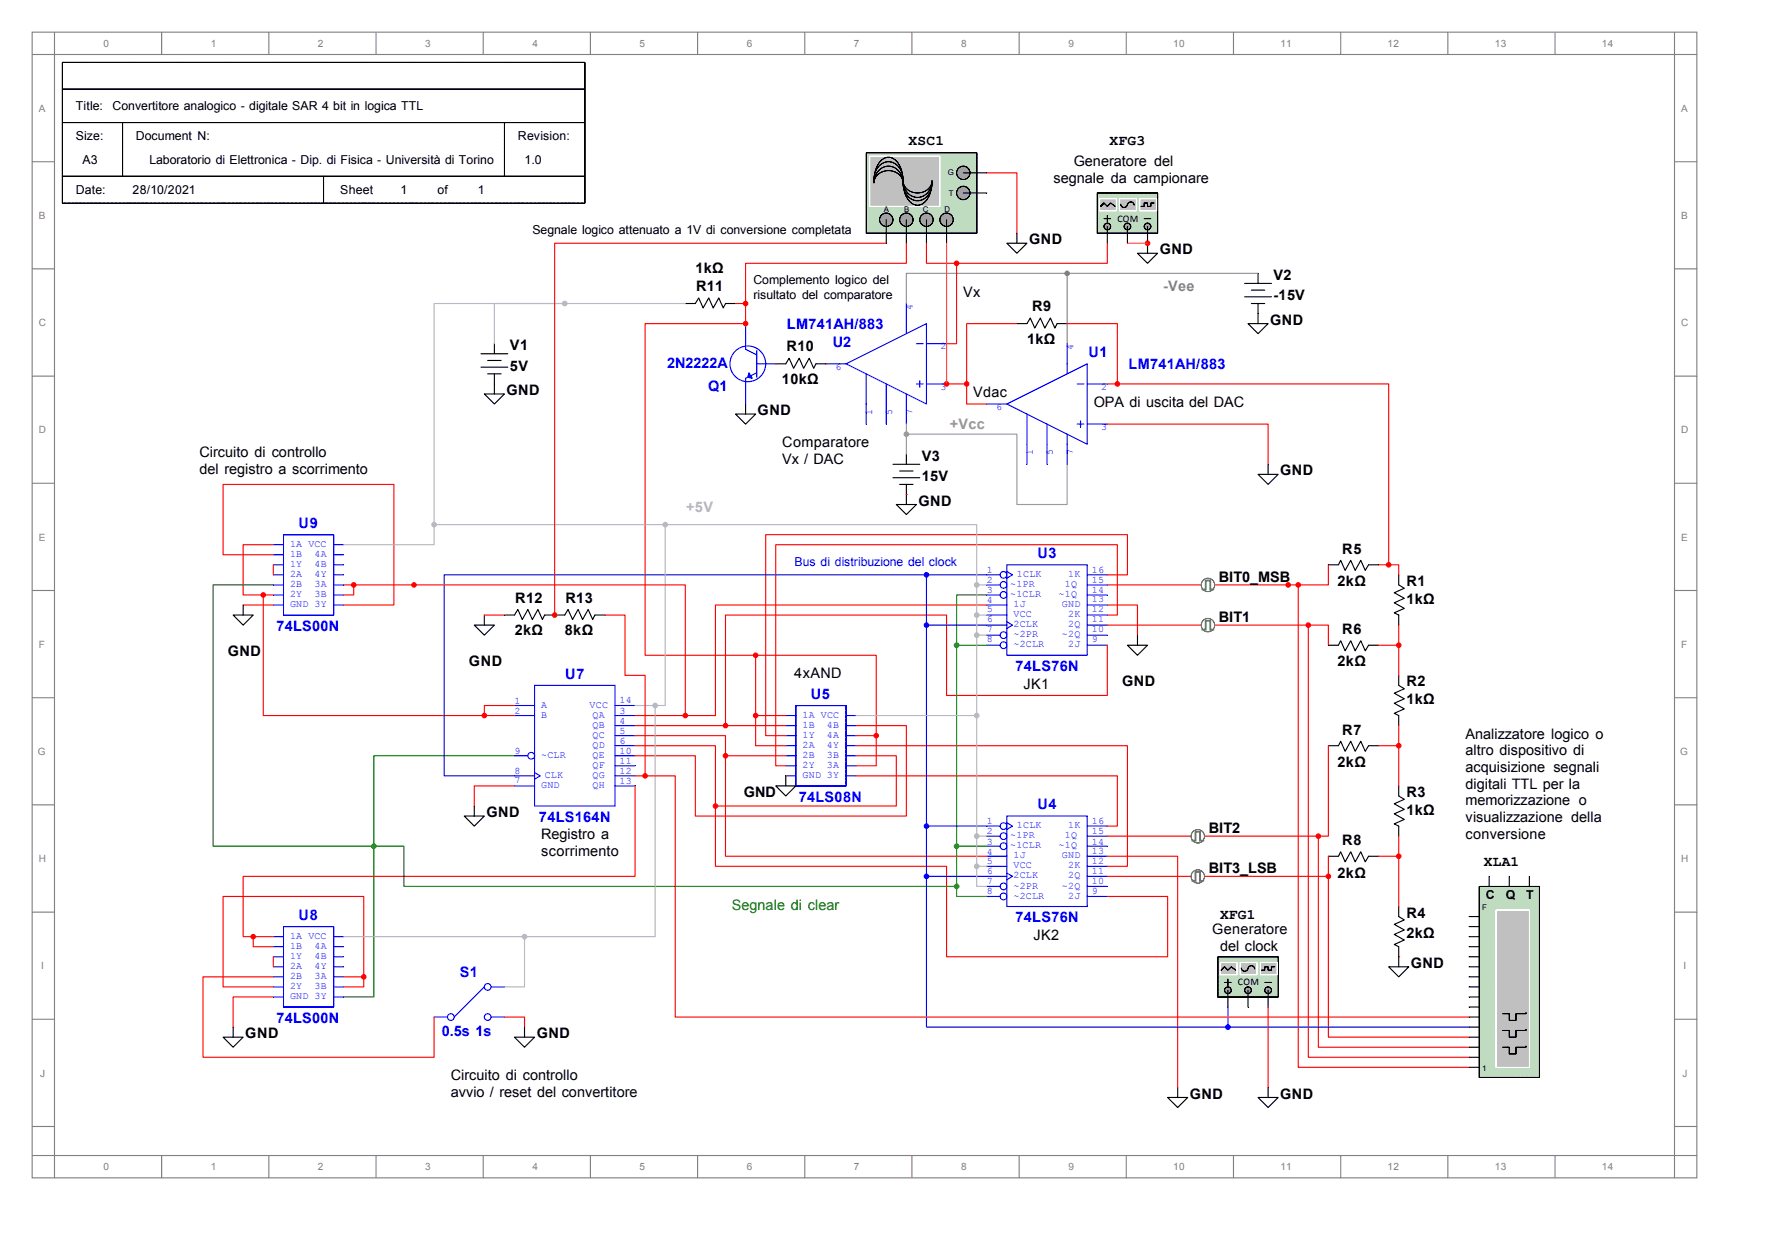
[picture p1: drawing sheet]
<svg xmlns="http://www.w3.org/2000/svg" width="420mm" height="297mm" viewBox="0 0 420 297" stroke-linecap="round" stroke-linejoin="round" font-family="sans-serif">
<g fill="none" stroke="#808080" stroke-width=".26">
<path d="M7.6 7.6h394.5v271.5h-394.5zM7.6 12.9h394.5M12.9 7.6v271.5M38.3 7.6v5.3M63.7 7.6v5.3M89.1 7.6v5.3M114.5 7.6v5.3M139.9 7.6v5.3M165.3 7.6v5.3M190.7 7.6v5.3M216.1 7.6v5.3M241.5 7.6v5.3"/>
<path d="M266.9 7.6v5.3M292.3 7.6v5.3M317.7 7.6v5.3M343.1 7.6v5.3M368.5 7.6v5.3M396.8 7.6v271.5M7.6 38.3h5.3M396.8 38.3h5.3M7.6 63.7h5.3M396.8 63.7h5.3M7.6 89.1h5.3M396.8 89.1h5.3"/>
<path d="M7.6 114.5h5.3M396.8 114.5h5.3M7.6 139.9h5.3M396.8 139.9h5.3M7.6 165.3h5.3M396.8 165.3h5.3M7.6 190.7h5.3M396.8 190.7h5.3M7.6 216.1h5.3M396.8 216.1h5.3M7.6 241.5h5.3M396.8 241.5h5.3"/>
<path d="M7.6 266.9h5.3M7.6 273.8h394.5M38.3 273.8v5.3M63.7 273.8v5.3M89.1 273.8v5.3M114.5 273.8v5.3M139.9 273.8v5.3M165.3 273.8v5.3M190.7 273.8v5.3M216.1 273.8v5.3M241.5 273.8v5.3M266.9 273.8v5.3"/>
<path d="M292.3 273.8v5.3M317.7 273.8v5.3M343.1 273.8v5.3M368.5 273.8v5.3M396.8 266.9h5.3"/>
</g>
<path d="M238.6 95.7l19-9.5v19zM243.3 98.1v7.1M252.9 86.2v2.4M255.2 91h1.6M256 99.7v1.6M248.1 100.5v4.7M252.9 102.9v2.3M255.2 100.5h1.6" fill="none" stroke="#00f" stroke-width=".26"/>
<path d="M257.6 100.5h4.8" fill="none" stroke="#00f" stroke-width=".26"/>
<path d="M257.6 91h4.8" fill="none" stroke="#00f" stroke-width=".26"/>
<path d="M252.9 81.4v4.8" fill="none" stroke="#00f" stroke-width=".26"/>
<path d="M252.9 105.2v4.8" fill="none" stroke="#00f" stroke-width=".26"/>
<path d="M233.8 95.7h4.8" fill="none" stroke="#00f" stroke-width=".26"/>
<path d="M248.1 105.2v4.8" fill="none" stroke="#00f" stroke-width=".26"/>
<path d="M214.8 76.7v2.4M200.5 86.2l19-9.5v19zM205.2 88.6v7.1M210 91v4.7M214.8 93.3v2.4M217.2 91h1.5M217.2 81.4h1.5M217.9 90.2v1.6M243.3 105.2v4.8" fill="none" stroke="#00f" stroke-width=".26"/>
<path d="M241 76.7h2.3l.8-1.4 1.1 2.4 1.3-2.4 1.1 2.4 1.3-2.4 1.1 2.4 .5-1h2.4M314.8 133.8h2.4l.5-1 1 2.3 1.4-2.3 1 2.3 1.3-2.3 1.1 2.3 .8-1.3h2.4M331.4 136.2v2.4l1.4 .8-2.4 1 2.4 1.4-2.4 1 2.4 1.3-2.4 1.1 1 .5v2.4M314.8 152.9h2.4l.5-1.1 1 2.4 1.4-2.4 1 2.4 1.3-2.4 1.1 2.4 .8-1.3h2.4M314.8 176.7h2.4l.5-1.1 1 2.4 1.4-2.4 1 2.4 1.3-2.4 1.1 2.4 .8-1.3h2.4M331.4 160v2.4l1.4 .8-2.4 1 2.4 1.4-2.4 1 2.4 1.3-2.4 1.1 1 .5v2.4M331.4 186.2v2.4l1.4 .8-2.4 1 2.4 1.4-2.4 1 2.4 1.3-2.4 1.1 1 .5v2.4M314.8 202.9h2.4l.5-1.1 1 2.4 1.4-2.4 1 2.4 1.3-2.4 1.1 2.4 .8-1.3h2.4M331.4 214.8v2.4l1.4 .7-2.4 1.1 2.4 1.3-2.4 1.1 2.4 1.3-2.4 1.1 1 .5v4.8M329.1 229.1h4.7l-2.4 2.3z" fill="none" stroke="#000" stroke-width=".26"/>
<path d="M331.4 226.7h.1" fill="none" stroke="#f00" stroke-width=".26"/>
<path d="M219.5 91h4.8" fill="none" stroke="#00f" stroke-width=".26"/>
<path d="M219.5 81.4h4.8" fill="none" stroke="#00f" stroke-width=".26"/>
<path d="M214.8 71.9v4.8" fill="none" stroke="#00f" stroke-width=".26"/>
<path d="M214.8 95.7v4.8" fill="none" stroke="#00f" stroke-width=".26"/>
<path d="M195.7 86.2h4.8" fill="none" stroke="#00f" stroke-width=".26"/>
<path d="M210 95.7v4.8" fill="none" stroke="#00f" stroke-width=".26"/>
<path d="M205.2 95.7v4.8" fill="none" stroke="#00f" stroke-width=".26"/>
<circle cx="229.1" cy="91" r=".53" fill="#f00"/>
<g fill="none" stroke="#f00" stroke-width=".26">
<path d="M195.7 86.2h.1M229.1 91v4.7h4.7"/>
<circle cx="229.1" cy="91" r=".53"/>
</g>
<path d="M162.4 71.9h2.4l.8-1.3 1 2.4 1.3-2.4 1.1 2.4 1.3-2.4 1.1 2.4 .5-1.1h2.4M183.8 86.2h2.4l.8-1.3 1.1 2.4 1.3-2.4 1 2.4 1.4-2.4 1 2.4 .5-1.1h2.4M298.1 112.4h4.8l-2.4 2.4zM300.5 110v2.4" fill="none" stroke="#000" stroke-width=".26"/>
<g fill="none" stroke="#00f" stroke-width=".26">
<path d="M176.7 81.4v1.4l2.6 1.3M179.3 83v6.4M179.3 88.3l-2.6 1.3v1.4"/>
<circle cx="177.2" cy="86.2" r="4.2"/>
</g>
<path d="M177.5 88.3l.8 1.3-1.1-.2z" fill="#00f"/>
<path d="M177.5 88.3l.8 1.3-1.1-.2zM179.3 86.2h2.1" fill="none" stroke="#00f" stroke-width=".26"/>
<path d="M176.7 76.7v4.7" fill="none" stroke="#00f" stroke-width=".26"/>
<path d="M181.4 86.2h2.4" fill="none" stroke="#00f" stroke-width=".26"/>
<path d="M176.7 91v4.7M238.6 133.8h19v21.4h-19z" fill="none" stroke="#00f" stroke-width=".26"/>
<path d="M183.8 86.2h.1" fill="none" stroke="#f00" stroke-width=".26"/>
<path d="M174.3 98.1h4.8l-2.4 2.4zM176.7 95.7v2.4" fill="none" stroke="#000" stroke-width=".26"/>
<path d="M233.8 143.3h4.8" fill="none" stroke="#00f" stroke-width=".26"/>
<path d="M257.6 138.6h4.8" fill="none" stroke="#00f" stroke-width=".26"/>
<path d="M257.6 141h4.8" fill="none" stroke="#00f" stroke-width=".26"/>
<path d="M257.6 136.2h4.8" fill="none" stroke="#00f" stroke-width=".26"/>
<g fill="none" stroke="#00f" stroke-width=".26">
<path d="M233.8 141h3.2"/>
<circle cx="237.8" cy="141" r=".79"/>
</g>
<g fill="none" stroke="#00f" stroke-width=".26">
<path d="M233.8 136.2h3.2M238.6 135.4l1.3 .8-1.3 .8"/>
<circle cx="237.8" cy="136.2" r=".79"/>
</g>
<g fill="none" stroke="#00f" stroke-width=".26">
<path d="M233.8 138.6h3.2"/>
<circle cx="237.8" cy="138.6" r=".79"/>
</g>
<path d="M233.8 145.7h4.8" fill="none" stroke="#00f" stroke-width=".26"/>
<path d="M233.8 148.1h4.8M238.6 147.3l1.3 .8-1.3 .8" fill="none" stroke="#00f" stroke-width=".26"/>
<g fill="none" stroke="#00f" stroke-width=".26">
<path d="M233.8 150.5h3.2"/>
<circle cx="237.8" cy="150.5" r=".79"/>
</g>
<g fill="none" stroke="#00f" stroke-width=".26">
<path d="M233.8 152.9h3.2"/>
<circle cx="237.8" cy="152.9" r=".79"/>
</g>
<path d="M257.6 143.3h4.8" fill="none" stroke="#00f" stroke-width=".26"/>
<path d="M257.6 145.7h4.8" fill="none" stroke="#00f" stroke-width=".26"/>
<path d="M257.6 148.1h4.8" fill="none" stroke="#00f" stroke-width=".26"/>
<path d="M257.6 150.5h4.8" fill="none" stroke="#00f" stroke-width=".26"/>
<path d="M257.6 152.9h4.8M238.6 193.3h19v21.5h-19z" fill="none" stroke="#00f" stroke-width=".26"/>
<path d="M233.8 202.9h4.8" fill="none" stroke="#00f" stroke-width=".26"/>
<path d="M257.6 198.1h4.8" fill="none" stroke="#00f" stroke-width=".26"/>
<path d="M257.6 200.5h4.8" fill="none" stroke="#00f" stroke-width=".26"/>
<path d="M257.6 195.7h4.8" fill="none" stroke="#00f" stroke-width=".26"/>
<g fill="none" stroke="#00f" stroke-width=".26">
<path d="M233.8 200.5h3.2"/>
<circle cx="237.8" cy="200.5" r=".79"/>
</g>
<g fill="none" stroke="#00f" stroke-width=".26">
<path d="M233.8 195.7h3.2M238.6 194.9l1.3 .8-1.3 .8"/>
<circle cx="237.8" cy="195.7" r=".79"/>
</g>
<g fill="none" stroke="#00f" stroke-width=".26">
<path d="M233.8 198.1h3.2"/>
<circle cx="237.8" cy="198.1" r=".79"/>
</g>
<path d="M233.8 205.2h4.8" fill="none" stroke="#00f" stroke-width=".26"/>
<path d="M233.8 207.6h4.8M238.6 206.8l1.3 .8-1.3 .8" fill="none" stroke="#00f" stroke-width=".26"/>
<g fill="none" stroke="#00f" stroke-width=".26">
<path d="M233.8 210h3.2"/>
<circle cx="237.8" cy="210" r=".79"/>
</g>
<g fill="none" stroke="#00f" stroke-width=".26">
<path d="M233.8 212.4h3.2"/>
<circle cx="237.8" cy="212.4" r=".79"/>
</g>
<path d="M257.6 202.9h4.8" fill="none" stroke="#00f" stroke-width=".26"/>
<path d="M257.6 205.2h4.8" fill="none" stroke="#00f" stroke-width=".26"/>
<path d="M257.6 207.6h4.8" fill="none" stroke="#00f" stroke-width=".26"/>
<path d="M257.6 210h4.8" fill="none" stroke="#00f" stroke-width=".26"/>
<path d="M257.6 212.4h4.8" fill="none" stroke="#00f" stroke-width=".26"/>
<path d="M188.6 167.2h11.9v19h-11.9z" fill="none" stroke="#00f" stroke-width=".24"/>
<path d="M186.2 169.5h2.4" fill="none" stroke="#00f" stroke-width=".26"/>
<path d="M186.2 171.9h2.4" fill="none" stroke="#00f" stroke-width=".26"/>
<path d="M186.2 174.3h2.4" fill="none" stroke="#00f" stroke-width=".26"/>
<path d="M186.2 176.7h2.4" fill="none" stroke="#00f" stroke-width=".26"/>
<path d="M186.2 179.1h2.4" fill="none" stroke="#00f" stroke-width=".26"/>
<path d="M186.2 181.4h2.4" fill="none" stroke="#00f" stroke-width=".26"/>
<path d="M186.2 183.8h2.4" fill="none" stroke="#00f" stroke-width=".26"/>
<path d="M200.5 183.8h2.4" fill="none" stroke="#00f" stroke-width=".26"/>
<path d="M200.5 181.4h2.4" fill="none" stroke="#00f" stroke-width=".26"/>
<path d="M200.5 179.1h2.4" fill="none" stroke="#00f" stroke-width=".26"/>
<path d="M200.5 176.7h2.4" fill="none" stroke="#00f" stroke-width=".26"/>
<path d="M200.5 174.3h2.4" fill="none" stroke="#00f" stroke-width=".26"/>
<path d="M200.5 171.9h2.4" fill="none" stroke="#00f" stroke-width=".26"/>
<path d="M126.7 162.4h19v28.6h-19zM200.5 169.5h2.4" fill="none" stroke="#00f" stroke-width=".26"/>
<path d="M145.7 169.5h4.8" fill="none" stroke="#00f" stroke-width=".26"/>
<path d="M145.7 171.9h4.8" fill="none" stroke="#00f" stroke-width=".26"/>
<path d="M145.7 174.3h4.8" fill="none" stroke="#00f" stroke-width=".26"/>
<path d="M145.7 176.7h4.8" fill="none" stroke="#00f" stroke-width=".26"/>
<path d="M121.9 167.2h4.8" fill="none" stroke="#00f" stroke-width=".26"/>
<path d="M121.9 169.5h4.8" fill="none" stroke="#00f" stroke-width=".26"/>
<g fill="none" stroke="#00f" stroke-width=".26">
<path d="M121.9 179.1h3.2"/>
<circle cx="125.9" cy="179.1" r=".79"/>
</g>
<path d="M121.9 183.8h4.8M126.7 183l1.3 .8-1.3 .8" fill="none" stroke="#00f" stroke-width=".26"/>
<path d="M145.7 179.1h4.8" fill="none" stroke="#00f" stroke-width=".26"/>
<path d="M145.7 181.4h4.8" fill="none" stroke="#00f" stroke-width=".26"/>
<path d="M145.7 183.8h4.8" fill="none" stroke="#00f" stroke-width=".26"/>
<path d="M145.7 186.2h4.8" fill="none" stroke="#00f" stroke-width=".26"/>
<path d="M121.9 186.2h4.8" fill="none" stroke="#00f" stroke-width=".26"/>
<path d="M145.7 167.2h4.8" fill="none" stroke="#00f" stroke-width=".26"/>
<path d="M67.2 219.5h11.9v19.1h-11.9z" fill="none" stroke="#00f" stroke-width=".24"/>
<path d="M64.8 221.9h2.3" fill="none" stroke="#00f" stroke-width=".26"/>
<path d="M64.8 224.3h2.3" fill="none" stroke="#00f" stroke-width=".26"/>
<path d="M64.8 226.7h2.3" fill="none" stroke="#00f" stroke-width=".26"/>
<path d="M64.8 229.1h2.3" fill="none" stroke="#00f" stroke-width=".26"/>
<path d="M64.8 231.4h2.3" fill="none" stroke="#00f" stroke-width=".26"/>
<path d="M64.8 233.8h2.3" fill="none" stroke="#00f" stroke-width=".26"/>
<path d="M64.8 236.2h2.3" fill="none" stroke="#00f" stroke-width=".26"/>
<path d="M79.1 236.2h2.3" fill="none" stroke="#00f" stroke-width=".26"/>
<path d="M79.1 233.8h2.3" fill="none" stroke="#00f" stroke-width=".26"/>
<path d="M79.1 231.4h2.3" fill="none" stroke="#00f" stroke-width=".26"/>
<path d="M79.1 229.1h2.3" fill="none" stroke="#00f" stroke-width=".26"/>
<path d="M79.1 226.7h2.3" fill="none" stroke="#00f" stroke-width=".26"/>
<path d="M79.1 224.3h2.3" fill="none" stroke="#00f" stroke-width=".26"/>
<path d="M79.1 221.9h2.3" fill="none" stroke="#00f" stroke-width=".26"/>
<path d="M67.2 126.7h11.9v19.1h-11.9z" fill="none" stroke="#00f" stroke-width=".24"/>
<path d="M64.8 129.1h2.3" fill="none" stroke="#00f" stroke-width=".26"/>
<path d="M64.8 131.4h2.3" fill="none" stroke="#00f" stroke-width=".26"/>
<path d="M64.8 133.8h2.3" fill="none" stroke="#00f" stroke-width=".26"/>
<path d="M64.8 136.2h2.3" fill="none" stroke="#00f" stroke-width=".26"/>
<path d="M64.8 138.6h2.3" fill="none" stroke="#00f" stroke-width=".26"/>
<path d="M64.8 141h2.3" fill="none" stroke="#00f" stroke-width=".26"/>
<path d="M64.8 143.3h2.3" fill="none" stroke="#00f" stroke-width=".26"/>
<path d="M79.1 143.3h2.3" fill="none" stroke="#00f" stroke-width=".26"/>
<path d="M79.1 141h2.3" fill="none" stroke="#00f" stroke-width=".26"/>
<path d="M79.1 138.6h2.3" fill="none" stroke="#00f" stroke-width=".26"/>
<path d="M79.1 136.2h2.3" fill="none" stroke="#00f" stroke-width=".26"/>
<path d="M79.1 133.8h2.3" fill="none" stroke="#00f" stroke-width=".26"/>
<path d="M79.1 131.4h2.3" fill="none" stroke="#00f" stroke-width=".26"/>
<path d="M79.1 129.1h2.3" fill="none" stroke="#00f" stroke-width=".26"/>
<path d="M64.8 133.8v2.4M121.9 186.2h-9.5v4.8M64.8 226.7v2.4" fill="none" stroke="#f00" stroke-width=".26"/>
<g fill="none" stroke="#000" stroke-width=".26">
<path d="M294.9 67.1h6.4M294.9 70.3h6.4M295.7 76.7h4.8l-2.4 2.4zM296.5 68.7h3.2M296.5 71.9h3.2M298.1 64.8v2.3M298.1 71.9v4.8M114 83.8h6.3M114 87h6.3M114.8 93.3h4.7l-2.4 2.4zM115.6 85.4h3.1M115.6 88.6h3.1"/>
<path d="M117.1 81.4v2.4M117.1 88.6v4.7M212.4 119.5h4.8l-2.4 2.4zM214.8 117.1v2.4M267.2 152.9h4.7l-2.4 2.3zM269.5 150.5v2.4M110 193.3h4.8l-2.4 2.4zM112.4 191v2.3M52.9 245.7h4.7l-2.4 2.4zM55.2 243.3v2.4M279.1 257.6v2.4M276.7 260h4.7l-2.3 2.4z"/>
</g>
<circle cx="252.9" cy="64.8" r=".53" fill="#878787"/>
<g fill="none" stroke="#878787" stroke-width=".26">
<path d="M252.9 64.8h-38.1v7.1M252.9 64.8v16.6M252.9 64.8h45.2"/>
<circle cx="252.9" cy="64.8" r=".53"/>
</g>
<path d="M271.9 57.6v2.4M269.5 60h4.8l-2.4 2.4z" fill="none" stroke="#000" stroke-width=".26"/>
<path d="M262.4 143.3h7.1v7.2" fill="none" stroke="#f00" stroke-width=".26"/>
<circle cx="331.4" cy="152.9" r=".53" fill="#f00"/>
<g fill="none" stroke="#f00" stroke-width=".26">
<path d="M326.7 152.9h4.7M331.4 148.1v11.9"/>
<circle cx="331.4" cy="152.9" r=".53"/>
</g>
<circle cx="331.4" cy="176.7" r=".53" fill="#f00"/>
<g fill="none" stroke="#f00" stroke-width=".26">
<path d="M326.7 176.7h4.7M331.4 171.9v14.3"/>
<circle cx="331.4" cy="176.7" r=".53"/>
</g>
<circle cx="331.4" cy="202.9" r=".53" fill="#f00"/>
<g fill="none" stroke="#f00" stroke-width=".26">
<path d="M331.4 198.1v16.7M326.7 202.9h4.7M64.8 236.2h-9.6v7.1"/>
<circle cx="331.4" cy="202.9" r=".53"/>
</g>
<circle cx="133.8" cy="71.9" r=".53" fill="#b4b4b4"/>
<g fill="none" stroke="#b4b4b4" stroke-width=".26">
<path d="M162.4 71.9h-45.3v9.5"/>
<circle cx="133.8" cy="71.9" r=".53"/>
</g>
<path d="M202.9 171.9h11.9v21.4h-50v-14.2h-14.3" fill="none" stroke="#f00" stroke-width=".26"/>
<circle cx="171.9" cy="171.9" r=".53" fill="#f00"/>
<g fill="none" stroke="#f00" stroke-width=".26">
<path d="M262.4 152.9v11.9h-38.1v-19.1h-52.4v26.2M150.5 171.9h35.7"/>
<circle cx="171.9" cy="171.9" r=".53"/>
</g>
<circle cx="171.9" cy="179.1" r=".53" fill="#f00"/>
<g fill="none" stroke="#f00" stroke-width=".26">
<path d="M150.5 174.3h21.4v4.8M171.9 179.1v23.8h61.9M171.9 179.1h14.3"/>
<circle cx="171.9" cy="179.1" r=".53"/>
</g>
<circle cx="169.5" cy="191" r=".53" fill="#f00"/>
<g fill="none" stroke="#f00" stroke-width=".26">
<path d="M150.5 176.7h19v14.3M202.9 179.1h9.5v11.9h-42.9M169.5 191v14.2h54.8v21.5h52.4v-14.3h-14.3"/>
<circle cx="169.5" cy="191" r=".53"/>
</g>
<circle cx="179.1" cy="169.5" r=".53" fill="#f00"/>
<g fill="none" stroke="#f00" stroke-width=".26">
<path d="M186.2 169.5h-7.1v7.2h7.1"/>
<circle cx="179.1" cy="169.5" r=".53"/>
</g>
<circle cx="207.6" cy="174.3" r=".53" fill="#f00"/>
<g fill="none" stroke="#f00" stroke-width=".26">
<path d="M202.9 174.3h4.7v7.1h-4.7"/>
<circle cx="207.6" cy="174.3" r=".53"/>
</g>
<circle cx="176.7" cy="76.7" r=".53" fill="#f00"/>
<circle cx="176.7" cy="76.7" r=".53" fill="none" stroke="#f00" stroke-width=".26"/>
<circle cx="179.1" cy="155.2" r=".53" fill="#f00"/>
<g fill="none" stroke="#f00" stroke-width=".26">
<path d="M176.7 76.7h-23.8v78.5h26.2M262.4 136.2h4.8v-9.5h-85.8v47.6h4.8M57.6 143.3h7.2M179.1 155.2h28.5v19.1M179.1 155.2v14.3M262.4 145.7h2.4v-16.6h-81v52.3h2.4M202.9 176.7h64.3v28.5h-4.8M186.2 183.8h.1M202.9 183.8h61.9v11.9h-2.4"/>
<circle cx="179.1" cy="155.2" r=".53"/>
</g>
<path d="M55.2 145.7h4.8l-2.4 2.4zM57.6 143.3v2.4M183.8 186.2h4.8l-2.4 2.4zM186.2 183.8v2.4" fill="none" stroke="#000" stroke-width=".26"/>
<circle cx="162.4" cy="169.5" r=".53" fill="#f00"/>
<g fill="none" stroke="#f00" stroke-width=".26">
<path d="M233.8 143.3h-64.3v26.2h-19"/>
<circle cx="162.4" cy="169.5" r=".53"/>
</g>
<circle cx="83.8" cy="138.6" r=".53" fill="#f00"/>
<g fill="none" stroke="#f00" stroke-width=".26">
<path d="M64.8 131.4h-11.9v-16.6h40.4v28.5h-11.9M81.4 138.6h2.4v2.4h-2.4"/>
<circle cx="83.8" cy="138.6" r=".53"/>
</g>
<circle cx="62.4" cy="141" r=".53" fill="#f00"/>
<g fill="none" stroke="#f00" stroke-width=".26">
<path d="M64.8 129.1h-7.2v11.9h7.2"/>
<circle cx="62.4" cy="141" r=".53"/>
</g>
<circle cx="114.8" cy="169.5" r=".53" fill="#f00"/>
<g fill="none" stroke="#f00" stroke-width=".26">
<path d="M62.4 141v28.5h52.4M114.8 169.5h7.1M121.9 167.2h-7.1v2.3"/>
<circle cx="114.8" cy="169.5" r=".53"/>
</g>
<circle cx="88.6" cy="200.5" r=".53" fill="#008000"/>
<g fill="none" stroke="#008000" stroke-width=".26">
<path d="M64.8 138.6h-14.3v61.9h38.1v35.7h-7.2"/>
<circle cx="88.6" cy="200.5" r=".53"/>
</g>
<circle cx="60" cy="221.9" r=".53" fill="#f00"/>
<g fill="none" stroke="#f00" stroke-width=".26">
<path d="M150.5 186.2v21.4h-92.9v14.3h2.4M60 221.9v2.4h4.8M60 221.9h4.8"/>
<circle cx="60" cy="221.9" r=".53"/>
</g>
<path d="M121.9 179.1h-33.3v21.4" fill="none" stroke="#008000" stroke-width=".26"/>
<circle cx="226.7" cy="210" r=".53" fill="#008000"/>
<g fill="none" stroke="#008000" stroke-width=".26">
<path d="M88.6 200.5h7.1v9.5h131v2.4h7.1"/>
<circle cx="226.7" cy="210" r=".53"/>
</g>
<circle cx="226.7" cy="152.9" r=".53" fill="#008000"/>
<g fill="none" stroke="#008000" stroke-width=".26">
<path d="M233.8 141h-7.1v11.9h7.1"/>
<circle cx="226.7" cy="152.9" r=".53"/>
</g>
<circle cx="226.7" cy="200.5" r=".53" fill="#008000"/>
<g fill="none" stroke="#008000" stroke-width=".26">
<path d="M226.7 152.9v57.1M226.7 200.5h7.1"/>
<circle cx="226.7" cy="200.5" r=".53"/>
</g>
<circle cx="86.2" cy="231.4" r=".53" fill="#f00"/>
<g fill="none" stroke="#f00" stroke-width=".26">
<path d="M81.4 231.4h4.8M86.2 231.4v-19h-33.3v21.4h11.9M86.2 231.4v2.4h-4.8"/>
<circle cx="86.2" cy="231.4" r=".53"/>
</g>
<circle cx="219.5" cy="136.2" r=".53" fill="#00f"/>
<g fill="none" stroke="#00f" stroke-width=".26">
<path d="M233.8 136.2h-128.6v47.6h16.7"/>
<circle cx="219.5" cy="136.2" r=".53"/>
</g>
<circle cx="219.5" cy="148.1" r=".53" fill="#00f"/>
<g fill="none" stroke="#00f" stroke-width=".26">
<path d="M219.5 136.2v11.9h14.3"/>
<circle cx="219.5" cy="148.1" r=".53"/>
</g>
<circle cx="219.5" cy="195.7" r=".53" fill="#00f"/>
<g fill="none" stroke="#00f" stroke-width=".26">
<path d="M219.5 148.1v47.6h14.3"/>
<circle cx="219.5" cy="195.7" r=".53"/>
</g>
<circle cx="102.9" cy="124.3" r=".53" fill="#b4b4b4"/>
<g fill="none" stroke="#b4b4b4" stroke-width=".26">
<path d="M133.8 71.9h-30.9v57.2h-21.5"/>
<circle cx="102.9" cy="124.3" r=".53"/>
</g>
<path d="M350.6 210.1h14.2v45.2h-14.2z" fill="#c0dcc0"/>
<path d="M350.5 210h14.3v45.3h-14.3z" fill="none" stroke="#000" stroke-width=".24"/>
<path d="M354.5 215.6h7.9v37.3h-7.9z" fill="#c0c0c0"/>
<path d="M354.5 215.6h7.9v37.3h-7.9z" fill="none" stroke="#fff" stroke-width=".24"/>
<path d="M361.6 239.9v.3h-2.4v1.6h-1.6v-1.6h-1.6M361.6 247.8v.3h-2.4v1.6h-1.6v-1.6h-1.6M361.6 243.9v.2h-2.4v1.6h-1.6v-1.6h-1.6" fill="none" stroke="#000" stroke-width=".24"/>
<g fill="none" stroke="#000" stroke-width=".26">
<path d="M348.1 219.5h2.4M348.1 217.2h2.4M352.9 207.6v2.4M357.6 207.6v2.4M362.4 207.6v2.4M348.1 238.6h2.4M348.1 236.2h2.4M348.1 233.8h2.4M348.1 231.4h2.4M348.1 229.1h2.4M348.1 226.7h2.4M348.1 224.3h2.4"/>
<path d="M348.1 221.9h2.4M348.1 252.9h2.4M348.1 250.5h2.4M348.1 248.1h2.4M348.1 245.7h2.4M348.1 243.3h2.4M348.1 241h2.4"/>
</g>
<path d="M262.4 202.9h16.7v54.7" fill="none" stroke="#f00" stroke-width=".26"/>
<circle cx="305.3" cy="138.6" r=".53" fill="#f00"/>
<g fill="none" stroke="#f00" stroke-width=".26">
<path d="M262.4 138.6h42.9"/>
<circle cx="305.3" cy="138.6" r=".53"/>
</g>
<circle cx="307.6" cy="138.6" r=".53" fill="#f00"/>
<g fill="none" stroke="#f00" stroke-width=".26">
<path d="M305.3 138.6h2.3M307.6 138.6v114.3h40.5M314.8 133.8v4.8h-7.2"/>
<circle cx="307.6" cy="138.6" r=".53"/>
</g>
<circle cx="310" cy="148.1" r=".53" fill="#f00"/>
<g fill="none" stroke="#f00" stroke-width=".26">
<path d="M262.4 148.1h47.6M310 148.1h4.8v4.8M310 148.1v102.4h38.1"/>
<circle cx="310" cy="148.1" r=".53"/>
</g>
<circle cx="312.4" cy="198.1" r=".53" fill="#f00"/>
<g fill="none" stroke="#f00" stroke-width=".26">
<path d="M314.8 176.7v21.4h-2.4M262.4 198.1h50M312.4 198.1v50h35.7"/>
<circle cx="312.4" cy="198.1" r=".53"/>
</g>
<circle cx="314.8" cy="207.6" r=".53" fill="#f00"/>
<g fill="none" stroke="#f00" stroke-width=".26">
<path d="M262.4 207.6h52.4M314.8 207.6v38.1h33.3M314.8 202.9v4.7"/>
<circle cx="314.8" cy="207.6" r=".53"/>
</g>
<circle cx="231.4" cy="145.7" r=".53" fill="#b4b4b4"/>
<g fill="none" stroke="#b4b4b4" stroke-width=".26">
<path d="M231.4 145.7h2.4"/>
<circle cx="231.4" cy="145.7" r=".53"/>
</g>
<circle cx="231.4" cy="169.5" r=".53" fill="#b4b4b4"/>
<g fill="none" stroke="#b4b4b4" stroke-width=".26">
<path d="M202.9 169.5h28.5"/>
<circle cx="231.4" cy="169.5" r=".53"/>
</g>
<circle cx="157.6" cy="124.3" r=".53" fill="#b4b4b4"/>
<g fill="none" stroke="#b4b4b4" stroke-width=".26">
<path d="M102.9 124.3h54.7"/>
<circle cx="157.6" cy="124.3" r=".53"/>
</g>
<circle cx="155.2" cy="167.2" r=".53" fill="#b4b4b4"/>
<g fill="none" stroke="#b4b4b4" stroke-width=".26">
<path d="M157.6 124.3v42.9h-7.1"/>
<circle cx="155.2" cy="167.2" r=".53"/>
</g>
<circle cx="219.5" cy="207.6" r=".53" fill="#00f"/>
<g fill="none" stroke="#00f" stroke-width=".26">
<path d="M219.5 195.7v11.9h14.3"/>
<circle cx="219.5" cy="207.6" r=".53"/>
</g>
<path d="M288.6 226.7h14.3v9.5h-14.3z" fill="#c0dcc0"/>
<path d="M288.6 226.7h14.3v9.5h-14.3z" fill="none" stroke="#000" stroke-width=".24"/>
<circle cx="291" cy="234.6" r=".79" fill="#a0a0a4"/>
<g fill="none" stroke="#000" stroke-width=".24">
<path d="M290.2 232.8h1.6"/>
<circle cx="291" cy="234.6" r=".79"/>
</g>
<path d="M291 234.6v1.6" fill="none" stroke="#000" stroke-width=".26"/>
<circle cx="295.7" cy="234.6" r=".79" fill="#a0a0a4"/>
<circle cx="295.7" cy="234.6" r=".79" fill="none" stroke="#000" stroke-width=".24"/>
<path d="M295.7 234.6v1.6" fill="none" stroke="#000" stroke-width=".26"/>
<circle cx="300.5" cy="234.6" r=".79" fill="#a0a0a4"/>
<g fill="none" stroke="#000" stroke-width=".24">
<path d="M291 232v1.6M299.7 232.8h1.6"/>
<circle cx="300.5" cy="234.6" r=".79"/>
</g>
<path d="M300.5 234.6v1.6" fill="none" stroke="#000" stroke-width=".26"/>
<path d="M289.2 228h3.9v2.9h-3.9z" fill="#c0c0c0"/>
<path d="M289.1 228h4v2.9h-4z" fill="none" stroke="#fff" stroke-width=".24"/>
<path d="M289.4 229.9l.8-.8-.8 .8 .8-.8 .8 .8 .8-.8 1 .8" fill="none" stroke="#000" stroke-width=".24"/>
<path d="M293.9 228h4v2.9h-4z" fill="#c0c0c0"/>
<path d="M293.9 228h4v2.9h-4z" fill="none" stroke="#fff" stroke-width=".24"/>
<path d="M294.1 229.3a.79 .79 0 0 0 .8 .8 .79 .79 0 0 0 .8-.8M295.7 229.6a.79 .79 0 0 1 .8-.8 .79 .79 0 0 1 .8 .8" fill="none" stroke="#000" stroke-width=".24"/>
<path d="M298.7 228h3.9v2.9h-3.9z" fill="#c0c0c0"/>
<path d="M298.7 228h3.9v2.9h-3.9z" fill="none" stroke="#fff" stroke-width=".24"/>
<path d="M302.1 229.1h-.8v.8h-.8v-.8h-.8v.8h-.8" fill="none" stroke="#000" stroke-width=".24"/>
<path d="M291 236.2v2.4M295.7 236.2v2.4M300.5 236.2v2.4M300.5 257.6v2.4M298.1 260h4.8l-2.4 2.4z" fill="none" stroke="#000" stroke-width=".26"/>
<path d="M300.5 238.6v19" fill="none" stroke="#f00" stroke-width=".26"/>
<circle cx="291" cy="243.3" r=".53" fill="#00f"/>
<g fill="none" stroke="#00f" stroke-width=".26">
<path d="M219.5 207.6v35.7h71.5v-4.7"/>
<circle cx="291" cy="243.3" r=".53"/>
</g>
<path d="M121.9 245.7h4.8l-2.4 2.4zM124.3 243.3v2.4" fill="none" stroke="#000" stroke-width=".26"/>
<path d="M262.4 100.5h38.1v9.5" fill="none" stroke="#f00" stroke-width=".26"/>
<circle cx="231.4" cy="205.2" r=".53" fill="#b4b4b4"/>
<g fill="none" stroke="#b4b4b4" stroke-width=".26">
<path d="M233.8 205.2h-2.4v4.8h2.4"/>
<circle cx="231.4" cy="205.2" r=".53"/>
</g>
<circle cx="231.4" cy="198.1" r=".53" fill="#b4b4b4"/>
<g fill="none" stroke="#b4b4b4" stroke-width=".26">
<path d="M231.4 169.5v35.7M231.4 198.1h2.4"/>
<circle cx="231.4" cy="198.1" r=".53"/>
</g>
<circle cx="231.4" cy="150.5" r=".53" fill="#b4b4b4"/>
<g fill="none" stroke="#b4b4b4" stroke-width=".26">
<path d="M231.4 145.7v23.8M231.4 150.5h2.4"/>
<circle cx="231.4" cy="150.5" r=".53"/>
</g>
<circle cx="231.4" cy="138.6" r=".53" fill="#b4b4b4"/>
<g fill="none" stroke="#b4b4b4" stroke-width=".26">
<path d="M157.6 124.3h73.8v14.3M231.4 138.6v7.1M231.4 138.6h2.4"/>
<circle cx="231.4" cy="138.6" r=".53"/>
</g>
<path d="M211.6 110h6.3M211.6 113.2h6.3M213.2 111.6h3.2M213.2 114.8h3.2M214.8 107.6v2.4M214.8 114.8v2.3" fill="none" stroke="#000" stroke-width=".26"/>
<path d="M214.8 117.1h.1" fill="none" stroke="#f00" stroke-width=".26"/>
<circle cx="214.8" cy="102.9" r=".53" fill="#969696"/>
<g fill="none" stroke="#969696" stroke-width=".26">
<path d="M214.8 102.9h26.2v16.6h11.9v-9.5M214.8 100.5v7.1"/>
<circle cx="214.8" cy="102.9" r=".53"/>
</g>
<path d="M241 76.7h-11.9v14.3" fill="none" stroke="#f00" stroke-width=".26"/>
<circle cx="329.1" cy="133.8" r=".53" fill="#f00"/>
<g fill="none" stroke="#f00" stroke-width=".26">
<path d="M326.7 133.8h4.7v2.4"/>
<circle cx="329.1" cy="133.8" r=".53"/>
</g>
<path d="M260.1 45.8h14.2v9.4h-14.2z" fill="#c0dcc0"/>
<path d="M260 45.7h14.3v9.5h-14.3z" fill="none" stroke="#000" stroke-width=".24"/>
<circle cx="262.4" cy="53.7" r=".79" fill="#a0a0a4"/>
<g fill="none" stroke="#000" stroke-width=".24">
<path d="M261.6 51.8h1.6"/>
<circle cx="262.4" cy="53.7" r=".79"/>
</g>
<path d="M262.4 53.7v1.5" fill="none" stroke="#000" stroke-width=".26"/>
<circle cx="267.2" cy="53.7" r=".79" fill="#a0a0a4"/>
<circle cx="267.2" cy="53.7" r=".79" fill="none" stroke="#000" stroke-width=".24"/>
<path d="M267.2 53.7v1.5" fill="none" stroke="#000" stroke-width=".26"/>
<circle cx="271.9" cy="53.7" r=".79" fill="#a0a0a4"/>
<g fill="none" stroke="#000" stroke-width=".24">
<path d="M262.4 51v1.6M271.1 51.8h1.6"/>
<circle cx="271.9" cy="53.7" r=".79"/>
</g>
<path d="M271.9 53.7v1.5" fill="none" stroke="#000" stroke-width=".26"/>
<path d="M260.6 47.1h3.9v2.9h-3.9z" fill="#c0c0c0"/>
<path d="M260.6 47.1h3.9v2.9h-3.9z" fill="none" stroke="#fff" stroke-width=".24"/>
<path d="M260.8 48.9l.8-.8-.8 .8 .8-.8 .8 .8 .8-.8 1 .8" fill="none" stroke="#000" stroke-width=".24"/>
<path d="M265.3 47.1h4v2.9h-4z" fill="#c0c0c0"/>
<path d="M265.3 47.1h4v2.9h-4z" fill="none" stroke="#fff" stroke-width=".24"/>
<path d="M265.6 48.4a.79 .79 0 0 0 .8 .8 .79 .79 0 0 0 .8-.8M267.2 48.6a.79 .79 0 0 1 .7-.8 .79 .79 0 0 1 .8 .8" fill="none" stroke="#000" stroke-width=".24"/>
<path d="M270.1 47.1h4v2.9h-4z" fill="#c0c0c0"/>
<path d="M270.1 47.1h4v2.9h-4z" fill="none" stroke="#fff" stroke-width=".24"/>
<path d="M273.5 48.1h-.8v.8h-.8v-.8h-.8v.8h-.8" fill="none" stroke="#000" stroke-width=".24"/>
<path d="M262.4 55.2v2.4M267.2 55.2v2.4M271.9 55.2v2.4" fill="none" stroke="#000" stroke-width=".26"/>
<circle cx="271.9" cy="57.6" r=".53" fill="#f00"/>
<circle cx="271.9" cy="57.6" r=".53" fill="none" stroke="#f00" stroke-width=".26"/>
<path d="M267.2 57.6h4.7" fill="none" stroke="#ff7d00" stroke-width=".26"/>
<path d="M114.8 233.8l-7.2 7.2" fill="none" stroke="#00f" stroke-width=".26"/>
<g fill="none" stroke="#00f" stroke-width=".26">
<path d="M116.4 241h3.1"/>
<circle cx="115.6" cy="241" r=".79"/>
</g>
<g fill="none" stroke="#00f" stroke-width=".26">
<path d="M116.4 233.8h3.1"/>
<circle cx="115.6" cy="233.8" r=".79"/>
</g>
<g fill="none" stroke="#00f" stroke-width=".26">
<path d="M102.9 241h3.1"/>
<circle cx="106.8" cy="241" r=".79"/>
</g>
<path d="M64.8 231.4h-16.7v19.1h54.8v-9.5M119.5 241h4.8v2.3" fill="none" stroke="#f00" stroke-width=".26"/>
<circle cx="124.3" cy="221.9" r=".53" fill="#b4b4b4"/>
<g fill="none" stroke="#b4b4b4" stroke-width=".26">
<path d="M155.2 167.2v54.7h-30.9M81.4 221.9h42.9M124.3 221.9v11.9h-4.8"/>
<circle cx="124.3" cy="221.9" r=".53"/>
</g>
<path d="M291 243.3h57.1" fill="none" stroke="#00f" stroke-width=".26"/>
<path d="M205.3 36.2h26.2v19h-26.2z" fill="#c0dcc0"/>
<path d="M205.3 36.2h26.2v19h-26.2z" fill="none" stroke="#000" stroke-width=".24"/>
<circle cx="210" cy="52.1" r="1.59" fill="#a0a0a4"/>
<circle cx="210" cy="52.1" r="1.59" fill="none" stroke="#000" stroke-width=".24"/>
<path d="M210 52.1v3.1" fill="none" stroke="#000" stroke-width=".26"/>
<circle cx="214.8" cy="52.1" r="1.59" fill="#a0a0a4"/>
<circle cx="214.8" cy="52.1" r="1.59" fill="none" stroke="#000" stroke-width=".24"/>
<path d="M214.8 52.1v3.1" fill="none" stroke="#000" stroke-width=".26"/>
<circle cx="228.3" cy="41" r="1.59" fill="#a0a0a4"/>
<circle cx="228.3" cy="41" r="1.59" fill="none" stroke="#000" stroke-width=".24"/>
<path d="M228.3 41h3.1" fill="none" stroke="#000" stroke-width=".26"/>
<circle cx="228.3" cy="45.7" r="1.59" fill="#a0a0a4"/>
<circle cx="228.3" cy="45.7" r="1.59" fill="none" stroke="#000" stroke-width=".24"/>
<path d="M228.3 45.7h3.1" fill="none" stroke="#000" stroke-width=".26"/>
<path d="M206.1 37h16.6v11.9h-16.6z" fill="#c0c0c0"/>
<path d="M206.1 37h16.6v11.9h-16.6z" fill="none" stroke="#fff" stroke-width=".24"/>
<path d="M207.1 42.8a5.5 5.5 0 0 1 2.8-5.5 2.88 2.88 0 0 1 3.3 1.9 7.8 7.8 0 0 1 .8 3.6" fill="none" stroke="#000" stroke-width=".24"/>
<circle cx="219.5" cy="52.1" r="1.59" fill="#a0a0a4"/>
<circle cx="219.5" cy="52.1" r="1.59" fill="none" stroke="#000" stroke-width=".24"/>
<path d="M219.5 52.1v3.1" fill="none" stroke="#000" stroke-width=".26"/>
<circle cx="224.3" cy="52.1" r="1.59" fill="#a0a0a4"/>
<g fill="none" stroke="#000" stroke-width=".24">
<path d="M207.1 42.5a3.8 3.8 0 0 1 4.1-4.1 4.1 4.1 0 0 1 2.8 4.1M208.1 40.5a3.3 3.3 0 0 1 3.6-.9 3.3 3.3 0 0 1 2.2 2.9l.1 .8a3.6 3.6 0 0 0-2.6-2.8 3.6 3.6 0 0 0-3.7 1.2l-.5 1-.1 .6a4.3 4.3 0 0 1 1-2.8zM214 43.1a5.5 5.5 0 0 0 2.8 5.4 2.88 2.88 0 0 0 3.2-1.8 7.8 7.8 0 0 0 .9-3.6M214 43.3a3.8 3.8 0 0 0 4.1 4.2 4.1 4.1 0 0 0 2.8-4.2M214 42.8a3.6 3.6 0 0 0 2.6 2.9 3.6 3.6 0 0 0 3.7-1.3l.5-1 .1-.6a3.5 3.5 0 0 1-1.7 3.4 3.5 3.5 0 0 1-3.7-.1 4.1 4.1 0 0 1-1.5-3.3z"/>
<circle cx="224.3" cy="52.1" r="1.59"/>
</g>
<path d="M210 55.2v2.4M214.8 55.2v2.4M219.5 55.2v2.4M224.3 52.1v5.5M231.4 41h2.4M231.4 45.7h2.4M112.4 148.1h4.7l-2.3 2.4zM114.8 145.7v2.4M119.5 145.7h2.4l.8-1.3 1.1 2.4 1.3-2.4 1 2.4 1.4-2.4 1 2.4 .6-1.1M129.1 145.7h4.7l.8-1.3 1.1 2.4 1.3-2.4 1 2.4 1.4-2.4 1 2.4 .6-1.1h2.3" fill="none" stroke="#000" stroke-width=".26"/>
<path d="M114.8 145.7h4.7" fill="none" stroke="#f00" stroke-width=".26"/>
<circle cx="131.4" cy="145.7" r=".53" fill="#f00"/>
<g fill="none" stroke="#f00" stroke-width=".26">
<path d="M210 57.6h-78.6v88.1"/>
<circle cx="131.4" cy="145.7" r=".53"/>
</g>
<circle cx="176.7" cy="71.9" r=".53" fill="#f00"/>
<g fill="none" stroke="#f00" stroke-width=".26">
<path d="M214.8 57.6v4.8h-38.1v9.5M174.3 71.9h2.4M176.7 71.9v4.8"/>
<circle cx="176.7" cy="71.9" r=".53"/>
</g>
<circle cx="226.7" cy="62.4" r=".53" fill="#f00"/>
<g fill="none" stroke="#f00" stroke-width=".26">
<path d="M219.5 57.6v4.8h7.2M262.4 57.6v4.8h-35.7M226.7 62.4v19h-2.4"/>
<circle cx="226.7" cy="62.4" r=".53"/>
</g>
<path d="M238.6 57.6h4.7l-2.3 2.4zM241 55.2v2.4" fill="none" stroke="#000" stroke-width=".26"/>
<circle cx="98.1" cy="138.6" r=".53" fill="#f00"/>
<g fill="none" stroke="#f00" stroke-width=".26">
<path d="M233.8 41h7.2v14.2M83.8 138.6h78.6v30.9"/>
<circle cx="98.1" cy="138.6" r=".53"/>
</g>
<circle cx="224.3" cy="91" r=".53" fill="#f00"/>
<g fill="none" stroke="#f00" stroke-width=".26">
<path d="M224.3 91h.1M224.3 91h4.8"/>
<circle cx="224.3" cy="91" r=".53"/>
</g>
<path d="M224.3 57.6v33.4" fill="none" stroke="#ff7d00" stroke-width=".26"/>
<circle cx="264.8" cy="91" r=".53" fill="#f00"/>
<g fill="none" stroke="#f00" stroke-width=".26">
<path d="M252.9 76.7h11.9v14.3M262.4 91h2.4M264.8 91h64.3v42.8"/>
<circle cx="264.8" cy="91" r=".53"/>
</g>
<circle cx="152.9" cy="183.8" r=".53" fill="#f00"/>
<g fill="none" stroke="#f00" stroke-width=".26">
<path d="M143.3 145.7h4.8v14.3h4.8v23.8M150.5 183.8h2.4M152.9 183.8h7.1v57.2h188.1"/>
<circle cx="152.9" cy="183.8" r=".53"/>
</g>
<path d="M14.8 14.8h123.8v33.3h-123.8zM14.8 29h123.8M14.8 21.1h123.8M29 29v12.7M119.5 29v12.7M14.8 41.7h123.8M76.7 41.7v6.4" fill="none" stroke="#000" stroke-width=".24"/>
<circle cx="286.2" cy="138.6" r="1.6" fill="#fff"/>
<circle cx="286.2" cy="138.6" r="1.6" fill="none" stroke="#698f63" stroke-width=".24"/>
<path d="M284.9 139.7h.8v-2.2h1.1v2.2h.7" fill="none" stroke="#698f63" stroke-width=".47"/>
<circle cx="286.2" cy="148.1" r="1.6" fill="#fff"/>
<circle cx="286.2" cy="148.1" r="1.6" fill="none" stroke="#698f63" stroke-width=".24"/>
<path d="M284.9 149.2h.8v-2.1h1.1v2.1h.7" fill="none" stroke="#698f63" stroke-width=".47"/>
<circle cx="283.8" cy="198.1" r="1.59" fill="#fff"/>
<circle cx="283.8" cy="198.1" r="1.59" fill="none" stroke="#698f63" stroke-width=".24"/>
<path d="M282.5 199.2h.8v-2.1h1.1v2.1h.8" fill="none" stroke="#698f63" stroke-width=".47"/>
<circle cx="283.8" cy="207.7" r="1.59" fill="#fff"/>
<circle cx="283.8" cy="207.7" r="1.59" fill="none" stroke="#698f63" stroke-width=".24"/>
<path d="M282.5 208.7h.8v-2.1h1.1v2.1h.8" fill="none" stroke="#698f63" stroke-width=".47"/>
<g font-size="3.4">
<text x="215.3" y="34.3">XSC1</text>
<text x="262.9" y="34.3">XFG3</text>
<text x="254.4" y="39.3">Generatore del</text>
<text x="249.6" y="43.3">segnale da campionare</text>
<text x="243.8" y="57.9">GND</text>
<text x="164.8" y="64.8">1kΩ</text>
<text x="274.8" y="60.3">GND</text>
<text x="164.9" y="69">R11</text>
<text x="228.2" y="70.3">Vx</text>
<text x="301.8" y="66.3">V2</text>
<text x="301.8" y="71.1">-15V</text>
<text x="244.6" y="73.7">R9</text>
<text x="301" y="76.9">GND</text>
<text x="120.8" y="83">V1</text>
<text x="186.4" y="83.3">R10</text>
<text x="243.4" y="81.4">1kΩ</text>
<text x="120.8" y="87.8">5V</text>
<text x="120" y="93.6">GND</text>
<text x="185.3" y="91">10kΩ</text>
<text x="230.6" y="94.1">Vdac</text>
<text x="179.5" y="98.4">GND</text>
<text x="259.2" y="96.5">OPA di uscita del DAC</text>
<text x="185.4" y="106">Comparatore</text>
<text x="47.2" y="108.4">Circuito di controllo</text>
<text x="47.2" y="112.3">del registro a scorrimento</text>
<text x="185.4" y="109.9">Vx / DAC</text>
<text x="218.4" y="109.2">V3</text>
<text x="218.4" y="114">15V</text>
<text x="303.4" y="112.6">GND</text>
<text x="217.6" y="119.8">GND</text>
<text x="318.1" y="131.2">R5</text>
<text x="288.8" y="137.8">BIT0_MSB</text>
<text x="122.1" y="142.8">R12</text>
<text x="134" y="142.8">R13</text>
<text x="316.9" y="138.9">2kΩ</text>
<text x="333.2" y="138.9">R1</text>
<text x="333.2" y="143.1">1kΩ</text>
<text x="288.8" y="147.3">BIT1</text>
<text x="54" y="155.5">GND</text>
<text x="122" y="150.5">2kΩ</text>
<text x="133.9" y="150.5">8kΩ</text>
<text x="318.1" y="150.2">R6</text>
<text x="111.1" y="157.9">GND</text>
<text x="188.2" y="160.7">4xAND</text>
<text x="316.9" y="157.9">2kΩ</text>
<text x="242.5" y="163.2">JK1</text>
<text x="265.9" y="162.6">GND</text>
<text x="333.2" y="162.6">R2</text>
<text x="333.2" y="166.9">1kΩ</text>
<text x="318.1" y="174">R7</text>
<text x="347.3" y="175">Analizzatore logico o</text>
<text x="347.3" y="179">altro dispositivo di</text>
<text x="316.9" y="181.7">2kΩ</text>
<text x="347.3" y="182.9">acquisizione segnali</text>
<text x="176.3" y="188.8">GND</text>
<text x="333.2" y="188.8">R3</text>
<text x="347.3" y="186.9">digitali TTL per la</text>
<text x="347.3" y="190.8">memorizzazione o</text>
<text x="115.3" y="193.6">GND</text>
<text x="286.5" y="197.3">BIT2</text>
<text x="333.2" y="193.1">1kΩ</text>
<text x="347.3" y="194.8">visualizzazione della</text>
<text x="128.2" y="198.8">Registro a</text>
<text x="128.2" y="202.8">scorrimento</text>
<text x="318.1" y="200.2">R8</text>
<text x="347.3" y="198.8">conversione</text>
<text x="286.5" y="206.8">BIT3_LSB</text>
<text x="316.9" y="207.9">2kΩ</text>
<text x="351.6" y="205.2">XLA1</text>
<text x="287.2" y="221.4">Generatore</text>
<text x="289.1" y="217.6">XFG1</text>
<text x="333.2" y="217.4">R4</text>
<text x="244.9" y="222.7">JK2</text>
<text x="289.2" y="225.3">del clock</text>
<text x="333.2" y="222.2">2kΩ</text>
<text x="334.3" y="229.3">GND</text>
<text x="58.1" y="246">GND</text>
<text x="127.2" y="246">GND</text>
<text x="106.8" y="256">Circuito di controllo</text>
<text x="106.8" y="259.9">avvio / reset del convertitore</text>
<text x="281.9" y="260.3">GND</text>
<text x="303.4" y="260.3">GND</text>
</g>
<text font-size="3.4" fill="#878787" x="275.6" y="69">-Vee</text>
<g font-size="3.4" fill="#00f">
<text x="186.4" y="78">LM741AH/883</text>
<text x="197.3" y="82.2">U2</text>
<text x="158.1" y="87.2">2N2222A</text>
<text x="257.9" y="84.6">U1</text>
<text x="267.4" y="87.5">LM741AH/883</text>
<text x="167.8" y="92.5">Q1</text>
<text x="70.7" y="125.1">U9</text>
<text x="245.8" y="132.2">U3</text>
<text x="65.5" y="149.4">74LS00N</text>
<text x="133.9" y="160.8">U7</text>
<text x="240.6" y="159">74LS76N</text>
<text x="192.1" y="165.6">U5</text>
<text x="189.3" y="189.9">74LS08N</text>
<text x="245.8" y="191.8">U4</text>
<text x="127.7" y="194.6">74LS164N</text>
<text x="70.7" y="217.9">U8</text>
<text x="240.6" y="218.5">74LS76N</text>
<text x="108.9" y="231.4">S1</text>
<text x="65.5" y="242.3">74LS00N</text>
<text x="104.7" y="245.4">0.5s 1s</text>
</g>
<text font-size="3.4" fill="#969696" x="225" y="101.6">+Vcc</text>
<text font-size="3.4" fill="#b4b4b4" x="162.6" y="121.4">+5V</text>
<text font-size="3.4" fill="#008000" x="173.4" y="215.5">Segnale di clear</text>
<g font-size="2.9">
<text x="17.9" y="26.1">Title:</text>
<text x="26.7" y="26.1">Convertitore analogico - digitale SAR 4 bit in logica TTL</text>
<text x="17.9" y="33.3">Size:</text>
<text x="32.2" y="33.3">Document N:</text>
<text x="122.7" y="33.3">Revision:</text>
<text x="19.5" y="38.8">A3</text>
<text x="35.4" y="38.8">Laboratorio di Elettronica - Dip. di Fisica - Università di Torino</text>
<text x="124.2" y="38.8">1.0</text>
<text x="17.9" y="46">Date:</text>
<text x="31.4" y="46">28/10/2021</text>
<text x="80.6" y="46">Sheet</text>
<text x="94.9" y="46">1</text>
<text x="103.7" y="46">of</text>
<text x="113.2" y="46">1</text>
<text x="126.2" y="55.5">Segnale logico attenuato a 1V di conversione completata</text>
<text x="178.5" y="67.4">Complemento logico del</text>
<text x="178.5" y="70.7">risultato del comparatore</text>
<text x="352.1" y="213">C</text>
<text x="356.8" y="213">Q</text>
<text x="361.6" y="213">T</text>
</g>
<text font-size="2.9" fill="#00f" x="188.3" y="134.1">Bus di distribuzione del clock</text>
<g font-size="2.4" fill="#808080">
<text x="24.6" y="11.1">0</text>
<text x="50" y="11.1">1</text>
<text x="75.4" y="11.1">2</text>
<text x="100.8" y="11.1">3</text>
<text x="126.2" y="11.1">4</text>
<text x="151.6" y="11.1">5</text>
<text x="177" y="11.1">6</text>
<text x="202.4" y="11.1">7</text>
<text x="227.8" y="11.1">8</text>
<text x="253.2" y="11.1">9</text>
<text x="278" y="11.1">10</text>
<text x="303.4" y="11.1">11</text>
<text x="328.8" y="11.1">12</text>
<text x="354.2" y="11.1">13</text>
<text x="379.6" y="11.1">14</text>
<text x="9.2" y="26.5">A</text>
<text x="398.4" y="26.5">A</text>
<text x="9.2" y="51.9">B</text>
<text x="398.4" y="51.9">B</text>
<text x="9.2" y="77.3">C</text>
<text x="398.4" y="77.3">C</text>
<text x="9.2" y="102.7">D</text>
<text x="398.4" y="102.7">D</text>
<text x="9.2" y="128.1">E</text>
<text x="398.4" y="128.1">E</text>
<text x="9.2" y="153.5">F</text>
<text x="398.4" y="153.5">F</text>
<text x="8.9" y="178.9">G</text>
<text x="398.1" y="178.9">G</text>
<text x="9.2" y="204.3">H</text>
<text x="398.4" y="204.3">H</text>
<text x="9.7" y="229.7">I</text>
<text x="398.9" y="229.7">I</text>
<text x="9.5" y="255.1">J</text>
<text x="398.7" y="255.1">J</text>
<text x="24.6" y="277.3">0</text>
<text x="50" y="277.3">1</text>
<text x="75.4" y="277.3">2</text>
<text x="100.8" y="277.3">3</text>
<text x="126.2" y="277.3">4</text>
<text x="151.6" y="277.3">5</text>
<text x="177" y="277.3">6</text>
<text x="202.4" y="277.3">7</text>
<text x="227.8" y="277.3">8</text>
<text x="253.2" y="277.3">9</text>
<text x="278" y="277.3">10</text>
<text x="303.4" y="277.3">11</text>
<text x="328.8" y="277.3">12</text>
<text x="354.2" y="277.3">13</text>
<text x="379.6" y="277.3">14</text>
</g>
<g font-size="2.4">
<text x="264.8" y="52.5">COM</text>
<text x="293.3" y="233.5">COM</text>
</g>
<g font-size="2.4" fill="#00f">
<text x="216.2" y="73.4" transform="rotate(-90 216.2 73.4)">4</text>
<text x="222.8" y="82.8">2</text>
<text x="254.3" y="82.9" transform="rotate(-90 254.3 82.9)">4</text>
<text x="198" y="87.6">6</text>
<text x="222.8" y="92.3">3</text>
<text x="260.9" y="92.3">2</text>
<text x="206.7" y="98.3" transform="rotate(-90 206.7 98.3)">1</text>
<text x="211.4" y="98.3" transform="rotate(-90 211.4 98.3)">5</text>
<text x="216.2" y="98.3" transform="rotate(-90 216.2 98.3)">7</text>
<text x="236.1" y="97.1">6</text>
<text x="260.9" y="101.9">3</text>
<text x="244.8" y="107.8" transform="rotate(-90 244.8 107.8)">1</text>
<text x="249.5" y="107.8" transform="rotate(-90 249.5 107.8)">5</text>
<text x="254.3" y="107.8" transform="rotate(-90 254.3 107.8)">7</text>
<text x="68.7" y="129.5">1A VCC</text>
<text x="68.7" y="131.9">1B</text>
<text x="74.5" y="131.9">4A</text>
<text x="68.7" y="134.3">1Y</text>
<text x="68.7" y="136.7">2A</text>
<text x="74.5" y="136.7">4Y</text>
<text x="74.5" y="134.3">4B</text>
<text x="233.8" y="135.8">1</text>
<text x="241" y="136.7">1CLK</text>
<text x="253.1" y="136.7">1K</text>
<text x="258.7" y="135.8">16</text>
<text x="68.7" y="139.1">2B</text>
<text x="68.7" y="141.4">2Y</text>
<text x="68.7" y="143.8">GND 3Y</text>
<text x="74.5" y="141.4">3B</text>
<text x="74.5" y="139.1">3A</text>
<text x="233.8" y="143">4</text>
<text x="233.8" y="140.6">3</text>
<text x="233.8" y="138.2">2</text>
<text x="239.4" y="141.4">~1CLR</text>
<text x="239.4" y="139.1">~1PR</text>
<text x="240.2" y="143.8">1J</text>
<text x="250.8" y="141.4">~1Q</text>
<text x="251.6" y="143.8">GND</text>
<text x="252.3" y="139.1">1Q</text>
<text x="258.7" y="142.7">13</text>
<text x="258.7" y="138.2">15</text>
<text x="258.7" y="140.6">14</text>
<text x="233.8" y="145.1">5</text>
<text x="233.8" y="147.4">6</text>
<text x="233.8" y="149.8">7</text>
<text x="240.2" y="146.2">VCC</text>
<text x="240.2" y="148.6">2CLK</text>
<text x="253.1" y="146.2">2K</text>
<text x="253.1" y="148.6">2Q</text>
<text x="258.7" y="145.1">12</text>
<text x="258.7" y="147.4">11</text>
<text x="258.7" y="149.8">10</text>
<text x="233.8" y="152.2">8</text>
<text x="240.2" y="151">~2PR</text>
<text x="240.2" y="153.4">~2CLR</text>
<text x="251.6" y="151">~2Q</text>
<text x="253.1" y="153.4">2J</text>
<text x="258.7" y="152.2">9</text>
<text x="121.9" y="166.8">1</text>
<text x="128.3" y="167.6">A</text>
<text x="139.7" y="167.6">VCC</text>
<text x="146.8" y="166.5">14</text>
<text x="121.9" y="169.1">2</text>
<text x="128.3" y="170">B</text>
<text x="140.4" y="170">QA</text>
<text x="140.4" y="172.4">QB</text>
<text x="146.8" y="169.1">3</text>
<text x="146.8" y="171.5">4</text>
<text x="146.8" y="173.9">5</text>
<text x="190.2" y="170">1A VCC</text>
<text x="190.2" y="172.4">1B</text>
<text x="196" y="172.4">4B</text>
<text x="121.9" y="178.6">9</text>
<text x="128.3" y="179.5">~CLR</text>
<text x="140.4" y="174.8">QC</text>
<text x="140.4" y="177.2">QD</text>
<text x="140.4" y="179.5">QE</text>
<text x="146.8" y="176.3">6</text>
<text x="146.8" y="178.6">10</text>
<text x="190.2" y="174.8">1Y</text>
<text x="190.2" y="177.2">2A</text>
<text x="190.2" y="179.5">2B</text>
<text x="196" y="179.5">3B</text>
<text x="196" y="177.2">4Y</text>
<text x="196" y="174.8">4A</text>
<text x="121.9" y="183.4">8</text>
<text x="121.9" y="185.5">7</text>
<text x="129.1" y="184.3">CLK</text>
<text x="140.4" y="181.9">QF</text>
<text x="140.4" y="184.3">QG</text>
<text x="146.8" y="181.1">11</text>
<text x="146.8" y="183.4">12</text>
<text x="146.8" y="185.8">13</text>
<text x="190.2" y="181.9">2Y</text>
<text x="190.2" y="184.3">GND 3Y</text>
<text x="196" y="181.9">3A</text>
<text x="128.3" y="186.7">GND</text>
<text x="140.4" y="186.7">QH</text>
<text x="233.8" y="197.7">2</text>
<text x="233.8" y="195.3">1</text>
<text x="241" y="196.2">1CLK</text>
<text x="253.1" y="196.2">1K</text>
<text x="258.7" y="195.3">16</text>
<text x="258.7" y="197.7">15</text>
<text x="233.8" y="202.5">4</text>
<text x="233.8" y="200.1">3</text>
<text x="239.4" y="201">~1CLR</text>
<text x="239.4" y="198.6">~1PR</text>
<text x="240.2" y="203.4">1J</text>
<text x="250.8" y="201">~1Q</text>
<text x="251.6" y="203.4">GND</text>
<text x="252.3" y="198.6">1Q</text>
<text x="258.7" y="202.2">13</text>
<text x="258.7" y="200.1">14</text>
<text x="233.8" y="204.6">5</text>
<text x="233.8" y="207">6</text>
<text x="233.8" y="209.3">7</text>
<text x="240.2" y="205.7">VCC</text>
<text x="240.2" y="208.1">2CLK</text>
<text x="253.1" y="205.7">2K</text>
<text x="253.1" y="208.1">2Q</text>
<text x="258.7" y="204.6">12</text>
<text x="258.7" y="207">11</text>
<text x="258.7" y="209.3">10</text>
<text x="233.8" y="211.8">8</text>
<text x="240.2" y="210.5">~2PR</text>
<text x="240.2" y="212.9">~2CLR</text>
<text x="251.6" y="210.5">~2Q</text>
<text x="253.1" y="212.9">2J</text>
<text x="258.7" y="211.8">9</text>
<text x="68.7" y="222.4">1A VCC</text>
<text x="68.7" y="224.8">1B</text>
<text x="68.7" y="227.2">1Y</text>
<text x="74.5" y="227.2">4B</text>
<text x="74.5" y="224.8">4A</text>
<text x="68.7" y="229.5">2A</text>
<text x="68.7" y="231.9">2B</text>
<text x="74.5" y="231.9">3A</text>
<text x="74.5" y="229.5">4Y</text>
<text x="68.7" y="234.3">2Y</text>
<text x="68.7" y="236.7">GND 3Y</text>
<text x="74.5" y="234.3">3B</text>
</g>
<g font-size="1.9">
<text x="224.6" y="41.6">G</text>
<text x="224.8" y="46.4">T</text>
<text x="209.5" y="50.3">A</text>
<text x="214.3" y="50.3">B</text>
<text x="218.7" y="50.3">C</text>
<text x="223.8" y="50.3">D</text>
<text x="351.2" y="215.7">F</text>
<text x="351.2" y="253.8">1</text>
</g>
</svg>
